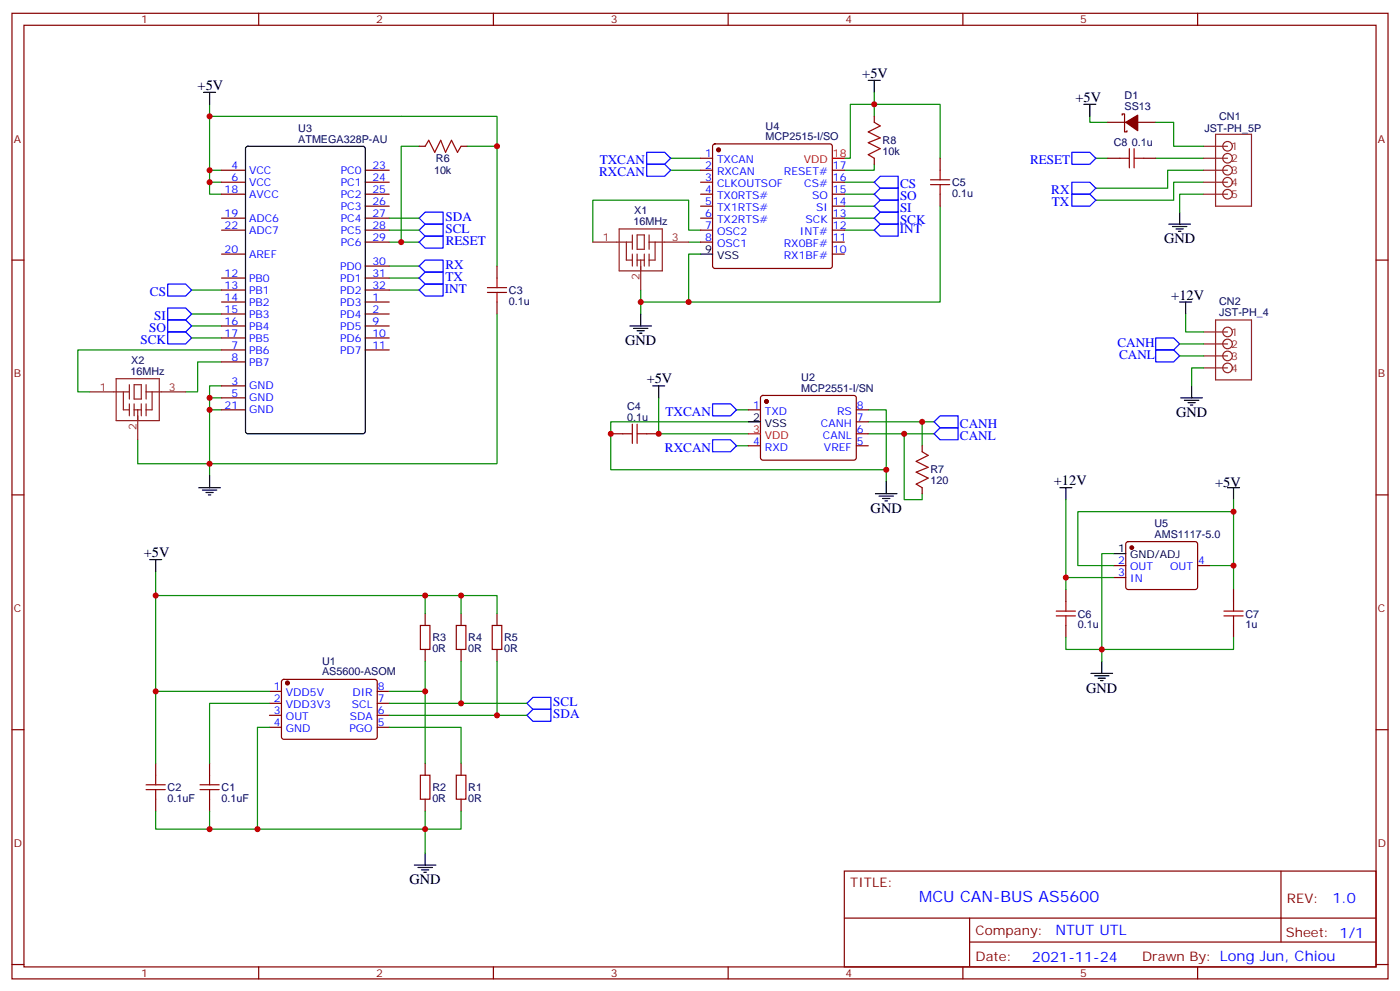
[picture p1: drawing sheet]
<svg xmlns="http://www.w3.org/2000/svg" width="412mm" height="292mm" viewBox="0 0 412 292" stroke-linecap="round" stroke-linejoin="round" font-family="sans-serif">
<g fill="none" stroke="#870000" stroke-width=".35">
<path d="M3.5 3.9h405.4v284.4h-405.4zM7.1 7.4h398.2v277.3h-398.2zM76.2 3.9v3.5M145.3 3.9v3.5M214.5 3.9v3.5M283.6 3.9v3.5M352.8 3.9v3.5M257.5 34.3v1.7M326.3 36h5.3M330.6 33.9v-.4h.7v5.3h.7v-.3M335.1 36h5.3M65.3 50.1h7"/>
<path d="M65.3 53.7h7M65.3 57.2h7M107.6 50.1h7.1M107.6 53.7h7.1M107.6 57.2h7.1M123.5 43.1h1.7M135.8 43.1h1.8M206.4 50.1h3.5M206.4 53.7h3.5M206.4 57.2h3.5M206.4 46.6h3.5M210.1 42.6l.5-.2h33.9l.5 .2 .2 .5v35.3l-.3 .5-.4 .2h-33.9l-.5-.3-.2-.4v-35.3z"/>
<path d="M245.2 50.1h3.5M245.2 53.7h3.5M245.2 57.2h3.5M257.5 46.6v1.8M276.9 46.6v3.5M276.9 57.2v3.5M326.3 46.6h3.5M336.9 46.6h3.5M3.5 76.6h3.6M65.3 64.2h7M65.3 67.8h7M65.3 74.8h7"/>
<path d="M107.6 64.2h7.1M107.6 67.8h7.1M107.6 60.7h7.1M107.6 71.3h7.1M107.6 78.4h7.1M146.4 78.4v3.5M206.4 64.2h3.5M206.4 67.8h3.5M206.4 60.7h3.5M206.4 71.3h3.5M245.2 64.2h3.5M245.2 67.8h3.5"/>
<path d="M245.2 74.8h3.5M245.2 60.7h3.5M245.2 71.3h3.5M405.3 76.6h3.6M65.3 81.9h7M65.3 85.4h7M65.3 88.9h7M65.3 92.5h7M65.3 96h7M65.3 99.5h7M107.6 81.9h7.1M107.6 85.4h7.1"/>
<path d="M107.6 88.9h7.1M107.6 92.5h7.1M107.6 96h7.1M107.6 99.5h7.1M146.4 88.9v3.6M65.3 103h7M65.3 106.6h7M65.3 113.6h7M65.3 117.2h7M107.6 103h7.1M224.2 116.7l.5-.2h27.1l.4 .7v17.9l-.7 .4-27.1-.1-.4-.6v-17.6zM65.3 120.7h7"/>
<path d="M179.9 127.7h3.5M190.5 127.7h3.5M220.5 120.7h3.5M220.5 131.3h3.5M252.2 120.7h3.6M252.2 127.7h3.6M252.2 131.3h3.6M252.2 124.2h3.6M271.6 131.3v1.7M3.5 145.7h3.6M271.6 143.6v1.8M331.8 159.7l.5-.2h20l.5 .7-.1 13-.6 .4-20.1-.1-.4-.6v-12.7z"/>
<path d="M405.3 145.7h3.6M314 173.6v3.5M328.1 166.5h3.5M328.1 170.1h3.5M352.8 166.5h3.5M363.4 173.6v3.5M125.2 180.7v3.5M125.2 191.2v3.6M135.8 180.7v3.5M135.8 191.2v3.6M146.4 180.7v3.5M146.4 191.2v3.6"/>
<path d="M314 184.2v3.5M363.4 184.2v3.5M3.5 214.9h3.6M79.4 203.6h3.5M79.4 207.1h3.5M79.4 210.6h3.5M79.4 214.2h3.5M83.1 200.3l.5-.2h27.1l.4 .7v16.5l-.7 .4-27.1-.1-.4-.6v-16.2zM111.1 203.6h3.6M111.1 207.1h3.6M111.1 210.6h3.6M111.1 214.2h3.6"/>
<path d="M405.3 214.9h3.6M45.9 224.8v3.5M45.9 235.3v3.6M61.7 224.8v3.5M61.7 235.3v3.6M125.2 224.8v3.5M125.2 235.3v3.6M135.8 224.8v3.5M135.8 235.3v3.6M248.7 256.5h156.6v28.2h-156.6zM377.3 256.5v20.9M248.7 270.4h156.5"/>
<path d="M285.6 277.4h119.6M285.6 270.4v14.1M3.5 284h3.6M76.2 284.7v3.6M145.3 284.7v3.6M214.5 284.7v3.6M283.6 284.7v3.6M352.8 284.7v3.6M405.3 284h3.6"/>
</g>
<g fill="none" stroke="#008700" stroke-width=".35">
<path d="M61.7 34.3h84.7v44.1M61.7 30.7v19.4M257.5 34.3v-3.6h19.4v15.9M257.5 27.2v3.5h-7v15.9h-1.8M321 34.3v1.7h5.3M340.4 36h5.3v7.1h8.8M61.7 53.7v3.5h3.6M65.3 50.1h-3.6v3.6h3.6M123.5 43.1h-5.3v28.2h-3.5M137.6 43.1h8.8M197.6 50.1h8.8M197.6 46.6h8.8"/>
<path d="M248.7 57.2h8.8M248.7 53.7h8.8M257.5 48.4v1.7h-8.8M322.8 46.6h3.5M340.4 46.6h14.1M354.5 50.1h-10.5v5.3h-21.2M354.5 53.7h-8.8v5.2h-22.9M354.5 57.2h-7v5.3M114.7 78.4h8.8M114.7 67.8h8.8M114.7 64.2h8.8M118.2 71.3h5.3"/>
<path d="M202.8 71.3h3.6M206.4 67.8h-3.6v-8.9h-28.2v12.4M248.7 67.8h8.8M248.7 64.2h8.8M248.7 60.7h8.8M276.9 60.7v28.2h-74.1v-14.1h3.6M56.4 85.4h8.9M56.4 99.5h8.9M56.4 96h8.9M56.4 92.5h8.9M114.7 85.4h8.8M114.7 81.9h8.8"/>
<path d="M146.4 92.5v44.1h-105.8v-7.1M188.7 88.9h14.1M188.7 85.4v7.1M349.2 92.5v5.3h5.3M65.3 113.6h-3.6v3.6M65.3 117.2h-3.6v3.5M65.3 103h-42.4v12.4h3.6M65.3 106.6h-7.1v8.8h-3.5M194 117.2v10.5h26.5M347.5 101.3h7M347.5 104.8h7M354.5 108.3h-3.5v5.3"/>
<path d="M65.3 120.7h-3.6v19.4M217 131.3h3.5M217 120.7h3.5M220.5 124.2h-40.6v14.1h81.2M255.8 120.7h5.3v21.2M255.8 127.7h19.4M255.8 124.2h19.4M266.3 127.7v19.4h5.3v-1.7M271.6 124.2v7.1M314 147.1v23h14.1M363.4 147.1v3.6M45.9 168.3v35.3"/>
<path d="M45.9 175.4h79.3M135.8 175.4v5.3M314 170.1v3.5M328.1 166.5h-10.6v-15.8h45.9v22.9M328.1 163h-3.5v31.8M356.3 166.5h7.1M125.2 180.7v-5.3h21.2v5.3M125.2 194.8v30M135.8 194.8v12.3h-21.1M146.4 194.8v15.8h-31.7M314 187.7v3.5h49.4v-3.5M79.4 207.1h-17.7v17.7"/>
<path d="M79.4 203.6h-33.5v21.2M79.4 214.2h-3.6v30M114.7 214.2h21.1v10.6M114.7 203.6h10.5M135.8 207.1h19.4M146.4 210.6h8.8M45.9 238.9v5.3h89.9v-5.3M61.7 238.9v5.3M125.2 238.9v12.3"/>
</g>
<g fill="none" stroke="#00f" stroke-width=".35">
<path d="M190.5 48.4h5.3l1.8 1.7-1.8 1.8h-5.3zM190.5 44.8h5.3l1.8 1.8-1.8 1.8h-5.3zM259.3 58.9h5.3v3.6h-5.3l-1.8-1.8zM259.3 55.4h5.3v3.5h-5.3l-1.8-1.7zM259.3 51.9h5.3v3.5h-5.3l-1.8-1.7zM315.7 53.7h5.3l1.8 1.7-1.8 1.8h-5.3zM315.7 57.2h5.3l1.8 1.7-1.8 1.8h-5.3zM315.7 44.8h5.3l1.8 1.8-1.8 1.8h-5.3zM123.5 71.3l1.7-1.8h5.3v3.6h-5.3zM123.5 78.4l1.7-1.8h5.3v3.5h-5.3zM123.5 64.2l1.7-1.7h5.3v3.5h-5.3zM123.5 67.8l1.7-1.8h5.3v3.5h-5.3z"/>
<path d="M259.3 66h5.3v3.5h-5.3l-1.8-1.7zM259.3 62.5h5.3v3.5h-5.3l-1.8-1.8zM49.4 97.8h5.3l1.7 1.7-1.7 1.8h-5.3zM49.4 94.2h5.3l1.7 1.8-1.7 1.8h-5.3zM49.4 90.7h5.3l1.7 1.8-1.7 1.7h-5.3zM49.4 83.6h5.3l1.7 1.8-1.7 1.8h-5.3zM123.5 85.4l1.7-1.8h5.3v3.6h-5.3zM123.5 81.9l1.7-1.8h5.3v3.5h-5.3zM340.4 99.5h5.3l1.8 1.8-1.8 1.7h-5.3zM209.9 118.9h5.3l1.8 1.8-1.8 1.7h-5.3zM340.4 103h5.3l1.8 1.8-1.8 1.8h-5.3zM209.9 129.5h5.3l1.8 1.8-1.8 1.7h-5.3z"/>
<path d="M276.9 126h5.3v3.5h-5.3l-1.7-1.8zM276.9 122.4h5.3v3.6h-5.3l-1.7-1.8zM155.2 207.1l1.8-1.7h5.3v3.5h-5.3zM157 208.9h5.3v3.5h-5.3l-1.8-1.8z"/>
</g>
<g fill="none" stroke="#a10000" stroke-width=".35">
<path d="M257.5 36l1.8 1.1-3.5 1.7 3.5 1.8-3.5 1.4 3.5 1.8-3.5 1.7 1.7 1.1M125.2 43.1l1.1-1.8 1.8 3.5 1.7-3.5 1.4 3.5 1.8-3.5 1.8 3.5 1-1.7M274.1 54.4h5.7M274.1 53h5.7M276.9 50.1v2.9M276.9 54.4v2.8M329.8 46.6h2.9M332.7 43.8v5.6M334.1 43.8v5.6M334.1 46.6h2.8M143.6 86.1h5.6M143.6 84.7h5.6"/>
<path d="M146.4 81.9v2.8M146.4 86.1v2.8M183.4 127.7h2.9M186.3 124.9v5.7M187.7 127.7h2.8M187.7 124.9v5.7M271.6 133l1.8 1.1-3.5 1.8 3.5 1.7-3.5 1.4 3.5 1.8-3.5 1.8 1.7 1M311.1 180h5.7M314 177.1v2.9M360.5 180h5.7M363.4 177.1v2.9M123.8 184.2h2.8v7h-2.8z"/>
<path d="M134.4 184.2h2.8v7h-2.8zM145 184.2h2.8v7h-2.8zM311.1 181.4h5.7M314 181.4v2.8M360.5 181.4h5.7M363.4 181.4v2.8M43 232.5h5.7M43 231.1h5.7M45.9 228.3v2.8M45.9 232.5v2.8M58.9 232.5h5.7M58.9 231.1h5.7"/>
<path d="M61.7 228.3v2.8M61.7 232.5v2.8M123.8 228.3h2.8v7h-2.8zM134.4 228.3h2.8v7h-2.8z"/>
</g>
<g fill="none" stroke="#000" stroke-width=".35">
<path d="M60 27.2h3.5M61.7 27.2v3.5M255.8 23.7h3.5M257.5 23.7v3.5M319.3 30.7h3.5M321 30.7v3.6M72.6 43.3l.4-.2h33.9l.6 .4 .1 83.5-.5 .7h-34.1l-.6-.4-.1-83.5zM206.4 74.8h3.5M344.3 66h6.4M345.4 66.7h4.2M346.4 67.4h2.1M347.1 68.1h.7"/>
<path d="M347.5 62.5v3.5M185.6 96h6.3M186.6 96.7h4.3M187.7 97.4h2.1M188.4 98.1h.7M188.7 92.5v3.5M347.5 88.9h3.5M349.2 88.9v3.6M192.3 113.6h3.5M194 113.6v3.6M347.8 117.2h6.4M348.9 117.9h4.2"/>
<path d="M350 118.6h2.1M350.7 119.3h.7M351 113.6v3.6M220.5 124.2h3.5M58.6 143.6h6.3M59.6 144.3h4.3M60.7 145h2.1M61.4 145.7h.7M61.7 140.1v3.5M257.9 145.4h6.3M258.9 146.1h4.3M260 146.8h2.1"/>
<path d="M260.7 147.5h.7M261.1 141.9v3.5M312.2 143.6h3.5M314 143.6v3.5M361.6 143.6h3.5M363.4 143.6v3.5M44.1 164.8h3.5M45.9 164.8v3.5M328.1 163h3.5M321.4 198.3h6.3M322.4 199h4.3M323.5 199.7h2.1"/>
<path d="M324.6 194.8v3.5M324.2 200.4h.7M122.1 254.7h6.3M123.1 255.4h4.3M124.2 256.2h2.1M124.9 256.9h.7M125.2 251.2v3.5"/>
</g>
<g fill="none" stroke="#8c2424" stroke-width=".35">
<path d="M358.1 39.5h10.6v21.2h-10.6zM354.5 43.1h7.1M354.5 46.6h7.1M354.5 50.1h7.1M354.5 53.7h7.1M354.5 57.2h7.1M174.6 71.3h11.7M182.4 67.4h12.7v12.4h-12.7zM184.5 71.3v5.3h1.8M186.3 69.2v4.2M186.3 74.8v3.6M187.7 69.2h2.1v4.2h-2.1z"/>
<path d="M187.7 74.8v3.6M187.7 76.6h2.1M188.7 76.6v8.8M189.8 74.8v3.6M191.2 69.2v4.2M191.2 74.8v3.6M191.2 71.3h11.6M193 71.3v5.3h-1.8M354.5 97.8h7.1M358.1 94.2h10.6v17.7h-10.6zM26.5 115.4h11.6M34.2 111.5h12.7v12.4h-12.7z"/>
<path d="M36.3 115.4v5.3h1.8M38.1 113.3v4.2M38.1 118.9v3.5M39.5 113.3h2.1v4.2h-2.1zM39.5 118.9v3.5M41.6 118.9v3.5M43 113.3v4.2M43 118.9v3.5M43 115.4h11.7M44.8 115.4v5.3h-1.8M354.5 101.3h7.1M354.5 104.8h7.1"/>
<path d="M354.5 108.3h7.1M39.5 120.7h2.1M40.6 120.7v8.8"/>
<circle cx="361.6" cy="43.1" r="1.41"/>
<circle cx="361.6" cy="46.6" r="1.41"/>
<circle cx="361.6" cy="53.7" r="1.41"/>
<circle cx="361.6" cy="57.2" r="1.41"/>
<circle cx="361.6" cy="50.1" r="1.41"/>
<circle cx="361.6" cy="97.8" r="1.41"/>
<circle cx="361.6" cy="104.8" r="1.41"/>
<circle cx="361.6" cy="108.3" r="1.41"/>
<circle cx="361.6" cy="101.3" r="1.41"/>
</g>
<g fill="#870000" stroke="#870000" stroke-width=".35">
<path d="M331.6 36l3.5-2.1v4.6z"/>
<circle cx="225.8" cy="118.2" r=".53"/>
<circle cx="211.7" cy="44.1" r=".53"/>
<circle cx="333.4" cy="161.3" r=".53"/>
<circle cx="84.7" cy="201.1" r=".53"/>
</g>
<path d="M245.2 46.6h3.5M220.5 127.7h3.5" fill="none" stroke="#f00" stroke-width=".35"/>
<g fill="#c00">
<circle cx="61.7" cy="136.6" r=".88"/>
<circle cx="61.7" cy="34.3" r=".88"/>
<circle cx="61.7" cy="53.7" r=".88"/>
<circle cx="61.7" cy="50.1" r=".88"/>
<circle cx="61.7" cy="120.7" r=".88"/>
<circle cx="61.7" cy="117.2" r=".88"/>
<circle cx="118.2" cy="71.3" r=".88"/>
<circle cx="146.4" cy="43.1" r=".88"/>
<circle cx="271.6" cy="124.2" r=".88"/>
<circle cx="266.3" cy="127.7" r=".88"/>
<circle cx="261.1" cy="138.3" r=".88"/>
<circle cx="257.5" cy="30.7" r=".88"/>
<circle cx="188.7" cy="88.9" r=".88"/>
<circle cx="202.8" cy="88.9" r=".88"/>
<circle cx="179.9" cy="127.7" r=".88"/>
<circle cx="194" cy="127.7" r=".88"/>
<circle cx="363.4" cy="166.5" r=".88"/>
<circle cx="363.4" cy="150.7" r=".88"/>
<circle cx="324.6" cy="191.2" r=".88"/>
<circle cx="314" cy="170.1" r=".88"/>
<circle cx="125.2" cy="203.6" r=".88"/>
<circle cx="135.8" cy="175.4" r=".88"/>
<circle cx="125.2" cy="244.2" r=".88"/>
<circle cx="75.8" cy="244.2" r=".88"/>
<circle cx="61.7" cy="244.2" r=".88"/>
<circle cx="45.9" cy="203.6" r=".88"/>
<circle cx="125.2" cy="175.4" r=".88"/>
<circle cx="45.9" cy="175.4" r=".88"/>
<circle cx="135.8" cy="207.1" r=".88"/>
<circle cx="146.4" cy="210.6" r=".88"/>
</g>
<text font-size="4.6" fill="#00f" x="270.8" y="265.5">MCU CAN-BUS AS5600</text>
<g font-size="4.2">
<text x="254" y="23">+5V</text>
<text x="58.2" y="26.5">+5V</text>
<text x="316.8" y="30">+5V</text>
<text x="342.9" y="71.6">GND</text>
<text x="345" y="88.2">+12V</text>
<text x="184.1" y="101.6">GND</text>
<text x="190.5" y="112.9">+5V</text>
<text x="346.4" y="122.8">GND</text>
<text x="310.4" y="142.9">+12V</text>
<text x="357.9" y="143.3">+5V</text>
<text x="256.5" y="151">GND</text>
<text x="42.3" y="164.1">+5V</text>
<text x="320" y="203.9">GND</text>
<text x="120.6" y="260.4">GND</text>
</g>
<g font-size="4.2" fill="#00f">
<text x="392.5" y="265.8">1.0</text>
<text x="310.9" y="275.3">NTUT UTL</text>
<text x="304" y="283.1">2021-11-24</text>
</g>
<g font-size="3.9" fill="#00f">
<text x="176.5" y="51.9">RXCAN</text>
<text x="176.7" y="48.4">TXCAN</text>
<text x="303.4" y="48.4">RESET</text>
<text x="265.1" y="58.9">SO</text>
<text x="265.1" y="55.4">CS</text>
<text x="309.7" y="57.2">RX</text>
<text x="131.2" y="65">SDA</text>
<text x="265.1" y="62.5">SI</text>
<text x="309.8" y="60.7">TX</text>
<text x="131.2" y="68.6">SCL</text>
<text x="265.1" y="68.7">INT</text>
<text x="265.1" y="66">SCK</text>
<text x="131.3" y="72.3">RESET</text>
<text x="131.2" y="79.3">RX</text>
<text x="131.2" y="82.9">TX</text>
<text x="44.2" y="87.2">CS</text>
<text x="131" y="86.4">INT</text>
<text x="45.4" y="94.2">SI</text>
<text x="41.4" y="101.3">SCK</text>
<text x="43.9" y="97.8">SO</text>
<text x="329.2" y="102">CANH</text>
<text x="329.7" y="105.6">CANL</text>
<text x="196.1" y="122.4">TXCAN</text>
<text x="282.8" y="126">CANH</text>
<text x="282.8" y="129.5">CANL</text>
<text x="195.9" y="133">RXCAN</text>
<text x="163" y="207.9">SCL</text>
<text x="163" y="211.5">SDA</text>
</g>
<g font-size="3.9" fill="#800">
<text x="250.5" y="261.1">TITLE:</text>
<text x="379.1" y="265.8">REV:</text>
<text x="287.4" y="275.3">Company:</text>
<text x="378.7" y="275.9">Sheet: 1/1</text>
<text x="287.4" y="283">Date:</text>
<text x="336.4" y="283.1">Drawn By: Long Jun, Chiou</text>
</g>
<g font-size="3.2" fill="#800">
<text x="41.6" y="6.9">1</text>
<text x="110.8" y="6.9">2</text>
<text x="179.9" y="6.9">3</text>
<text x="249.1" y="6.9">4</text>
<text x="318.2" y="6.9">5</text>
<text x="4.1" y="42">A</text>
<text x="405.9" y="42">A</text>
<text x="4.1" y="111.2">B</text>
<text x="405.9" y="111.2">B</text>
<text x="4.1" y="180.3">C</text>
<text x="405.9" y="180.3">C</text>
<text x="4.1" y="249.4">D</text>
<text x="405.9" y="249.4">D</text>
<text x="41.6" y="287.7">1</text>
<text x="110.8" y="287.7">2</text>
<text x="179.9" y="287.7">3</text>
<text x="249.1" y="287.7">4</text>
<text x="318.2" y="287.7">5</text>
</g>
<g font-size="3.2" fill="#000080">
<text x="331.3" y="29.2">D1</text>
<text x="331.3" y="32.5">SS13</text>
<text x="359.1" y="35.3">CN1</text>
<text x="87.9" y="38.8">U3</text>
<text x="225.5" y="41.3">MCP2515-I/SO</text>
<text x="225.5" y="38.1">U4</text>
<text x="354.8" y="38.9">JST-PH_5P</text>
<text x="87.9" y="42">ATMEGA328P-AU</text>
<text x="128.4" y="47.8">R6</text>
<text x="260" y="45.5">10k</text>
<text x="260" y="42.4">R8</text>
<text x="328.1" y="43.1">C8</text>
<text x="333.4" y="43.1">0.1u</text>
<text x="127.8" y="51.3">10k</text>
<text x="280.5" y="58">0.1u</text>
<text x="280.5" y="54.9">C5</text>
<text x="186.9" y="63.1">X1</text>
<text x="186.6" y="66.4">16MHz</text>
<text x="149.9" y="89.8">0.1u</text>
<text x="149.9" y="86.6">C3</text>
<text x="359.1" y="89.9">CN2</text>
<text x="359.1" y="93.2">JST-PH_4</text>
<text x="38.7" y="107.2">X2</text>
<text x="38.4" y="110.5">16MHz</text>
<text x="236" y="112.2">U2</text>
<text x="236" y="115.4">MCP2551-I/SN</text>
<text x="184.8" y="123.9">0.1u</text>
<text x="184.8" y="120.7">C4</text>
<text x="274.1" y="142.6">120</text>
<text x="274.1" y="139.4">R7</text>
<text x="340.1" y="155.3">U5</text>
<text x="340.1" y="158.4">AMS1117-5.0</text>
<text x="317.5" y="185">0.1u</text>
<text x="317.5" y="181.9">C6</text>
<text x="366.9" y="185">1u</text>
<text x="366.9" y="181.9">C7</text>
<text x="127.4" y="191.9">0R</text>
<text x="127.4" y="188.8">R3</text>
<text x="137.9" y="191.9">0R</text>
<text x="137.9" y="188.8">R4</text>
<text x="148.5" y="191.9">0R</text>
<text x="148.5" y="188.8">R5</text>
<text x="94.9" y="195.9">U1</text>
<text x="94.9" y="198.9">AS5600-ASOM</text>
<text x="49.4" y="232.9">C2</text>
<text x="65.3" y="232.9">C1</text>
<text x="127.4" y="232.9">R2</text>
<text x="137.9" y="232.9">R1</text>
<text x="49.4" y="236">0.1uF</text>
<text x="65.3" y="236">0.1uF</text>
<text x="127.4" y="236">0R</text>
<text x="137.9" y="236">0R</text>
</g>
<g font-size="3.2" fill="#00f">
<text x="207.7" y="46.2">1</text>
<text x="68.2" y="49.8">4</text>
<text x="68.2" y="53.3">6</text>
<text x="73.4" y="51.2">VCC</text>
<text x="100.4" y="51.2">PC0</text>
<text x="109.7" y="49.8">23</text>
<text x="109.7" y="53.3">24</text>
<text x="207.7" y="49.8">2</text>
<text x="207.7" y="53.3">3</text>
<text x="211.2" y="48">TXCAN</text>
<text x="211.2" y="51.5">RXCAN</text>
<text x="230.9" y="51.5">RESET#</text>
<text x="245.4" y="53.3">16</text>
<text x="245.4" y="49.8">17</text>
<text x="66.2" y="56.8">18</text>
<text x="73.4" y="54.7">VCC</text>
<text x="73.4" y="58.2">AVCC</text>
<text x="100.4" y="54.7">PC1</text>
<text x="100.4" y="58.2">PC2</text>
<text x="109.7" y="56.8">25</text>
<text x="207.7" y="56.8">4</text>
<text x="211.2" y="55.1">CLKOUTSOF</text>
<text x="211.2" y="58.6">TX0RTS#</text>
<text x="236.9" y="55.1">CS#</text>
<text x="239.2" y="58.6">SO</text>
<text x="245.4" y="56.8">15</text>
<text x="66.2" y="63.9">19</text>
<text x="73.4" y="65.3">ADC6</text>
<text x="100.4" y="61.8">PC3</text>
<text x="100.4" y="65.3">PC4</text>
<text x="109.7" y="60.4">26</text>
<text x="109.7" y="63.9">27</text>
<text x="207.7" y="60.4">5</text>
<text x="207.7" y="63.9">6</text>
<text x="211.2" y="62.1">TX1RTS#</text>
<text x="211.2" y="65.7">TX2RTS#</text>
<text x="237.3" y="65.7">SCK</text>
<text x="240.4" y="62.1">SI</text>
<text x="245.4" y="63.9">13</text>
<text x="245.4" y="60.4">14</text>
<text x="66.2" y="67.4">22</text>
<text x="73.4" y="68.8">ADC7</text>
<text x="100.4" y="68.8">PC5</text>
<text x="109.7" y="67.4">28</text>
<text x="109.7" y="70.9">29</text>
<text x="207.7" y="67.4">7</text>
<text x="207.7" y="70.9">8</text>
<text x="211.2" y="69.2">OSC2</text>
<text x="235.6" y="69.2">INT#</text>
<text x="245.4" y="70.9">11</text>
<text x="245.4" y="67.4">12</text>
<text x="66.2" y="74.5">20</text>
<text x="73.4" y="75.9">AREF</text>
<text x="100.4" y="72.4">PC6</text>
<text x="109.7" y="78">30</text>
<text x="211.2" y="72.7">OSC1</text>
<text x="230.9" y="76.2">RX1BF#</text>
<text x="230.9" y="72.7">RX0BF#</text>
<text x="245.4" y="74.5">10</text>
<text x="66.2" y="81.5">12</text>
<text x="73.4" y="82.9">PB0</text>
<text x="100.2" y="79.4">PD0</text>
<text x="100.2" y="82.9">PD1</text>
<text x="109.7" y="81.5">31</text>
<text x="66.2" y="85.1">13</text>
<text x="66.2" y="88.6">14</text>
<text x="73.4" y="86.5">PB1</text>
<text x="73.4" y="90">PB2</text>
<text x="100.2" y="86.5">PD2</text>
<text x="100.2" y="90">PD3</text>
<text x="109.7" y="85.1">32</text>
<text x="109.7" y="88.6">1</text>
<text x="66.2" y="92.1">15</text>
<text x="66.2" y="95.6">16</text>
<text x="73.4" y="93.5">PB3</text>
<text x="100.2" y="93.5">PD4</text>
<text x="109.7" y="92.1">2</text>
<text x="109.7" y="95.6">9</text>
<text x="66.2" y="99.2">17</text>
<text x="73.4" y="97">PB4</text>
<text x="73.4" y="100.6">PB5</text>
<text x="100.2" y="97">PD5</text>
<text x="100.2" y="100.6">PD6</text>
<text x="109.7" y="99.2">10</text>
<text x="68.2" y="102.7">7</text>
<text x="68.2" y="106.2">8</text>
<text x="73.4" y="104.1">PB6</text>
<text x="73.4" y="107.6">PB7</text>
<text x="100.2" y="104.1">PD7</text>
<text x="109.7" y="102.7">11</text>
<text x="68.2" y="113.3">3</text>
<text x="68.2" y="116.8">5</text>
<text x="73.4" y="114.7">GND</text>
<text x="73.4" y="118.2">GND</text>
<text x="66.2" y="120.3">21</text>
<text x="73.4" y="121.7">GND</text>
<text x="221.8" y="120.3">1</text>
<text x="225.3" y="122.1">TXD</text>
<text x="241.8" y="125.6">CANH</text>
<text x="246.6" y="122.1">RS</text>
<text x="252.4" y="123.9">7</text>
<text x="252.4" y="120.3">8</text>
<text x="221.8" y="130.9">4</text>
<text x="242.4" y="129.2">CANL</text>
<text x="252.4" y="130.9">5</text>
<text x="252.4" y="127.4">6</text>
<text x="225.3" y="132.7">RXD</text>
<text x="242.7" y="132.7">VREF</text>
<text x="329.4" y="166.2">2</text>
<text x="332.9" y="168">OUT</text>
<text x="344.7" y="168">OUT</text>
<text x="353" y="166.2">4</text>
<text x="329.4" y="169.7">3</text>
<text x="332.9" y="171.5">IN</text>
<text x="80.7" y="203.2">1</text>
<text x="111.3" y="203.2">8</text>
<text x="80.7" y="206.8">2</text>
<text x="84.2" y="205">VDD5V</text>
<text x="84.2" y="208.5">VDD3V3</text>
<text x="103.7" y="208.5">SCL</text>
<text x="103.8" y="205">DIR</text>
<text x="111.3" y="206.8">7</text>
<text x="80.7" y="210.3">3</text>
<text x="80.7" y="213.8">4</text>
<text x="84.2" y="212.1">OUT</text>
<text x="84.2" y="215.6">GND</text>
<text x="102.9" y="215.6">PGO</text>
<text x="103" y="212.1">SDA</text>
<text x="111.3" y="213.8">5</text>
<text x="111.3" y="210.3">6</text>
</g>
<g font-size="3.2" fill="#f00">
<text x="245.4" y="46.2">18</text>
<text x="236.8" y="48">VDD</text>
<text x="221.8" y="127.4">3</text>
<text x="225.3" y="129.2">VDD</text>
</g>
<g font-size="3.2" fill="#8d2323">
<text x="362.7" y="44.1">1</text>
<text x="362.7" y="47.7">2</text>
<text x="362.7" y="51.2">3</text>
<text x="362.7" y="54.7">4</text>
<text x="362.7" y="58.2">5</text>
<text x="177.5" y="70.9">1</text>
<text x="197.9" y="70.9">3</text>
<text x="188.4" y="82.5" transform="rotate(-90 188.4 82.5)">2</text>
<text x="362.7" y="98.8">1</text>
<text x="362.7" y="102.3">2</text>
<text x="362.7" y="105.9">3</text>
<text x="362.7" y="109.4">4</text>
<text x="29.4" y="115">1</text>
<text x="49.7" y="115">3</text>
<text x="40.2" y="126.6" transform="rotate(-90 40.2 126.6)">2</text>
</g>
<g font-size="3.2">
<text x="207.7" y="74.5">9</text>
<text x="211.2" y="76.2">VSS</text>
<text x="221.8" y="123.9">2</text>
<text x="225.3" y="125.6">VSS</text>
<text x="329.4" y="162.7">1</text>
<text x="332.9" y="164.4">GND/ADJ</text>
</g>
</svg>
